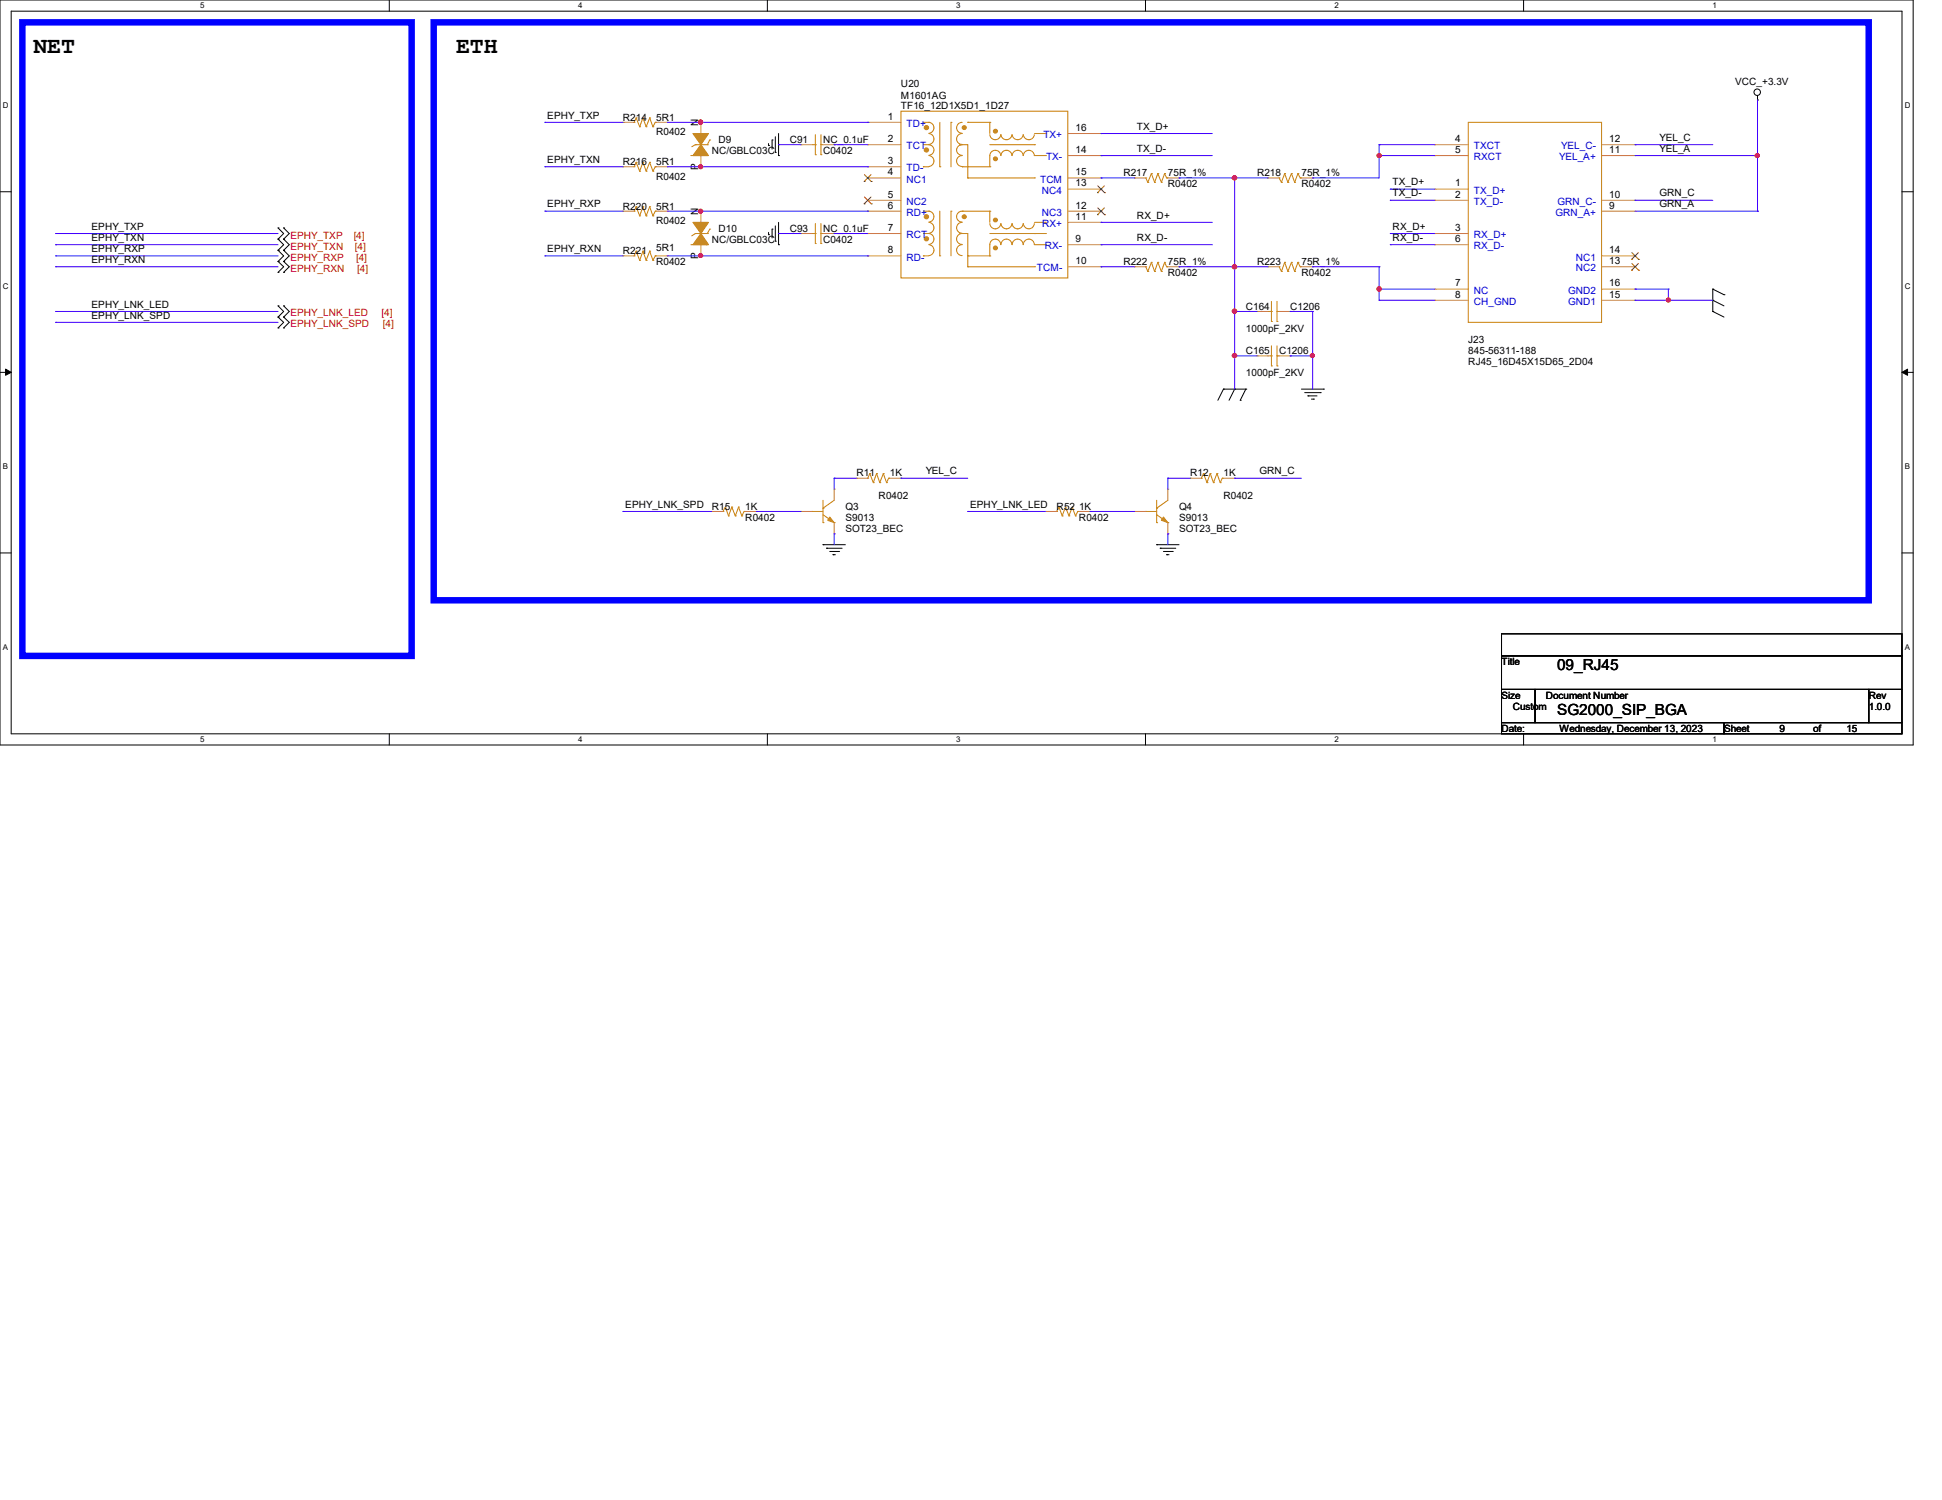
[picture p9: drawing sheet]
<svg xmlns="http://www.w3.org/2000/svg" width="279mm" height="216mm" viewBox="0 0 279 216" stroke-linecap="round" stroke-linejoin="round" font-family="sans-serif">
<path d="M0 0h275.3v107.2h-275.3zM1.6 1.6h272v104h-272z" fill="none" stroke="#000" stroke-width=".14"/>
<g fill="#fff">
<path d="M28.8 .2h.6v1.2h-.6z"/>
<path d="M28.8 105.8h.6v1.2h-.6z"/>
</g>
<path d="M56 0v1.6M56 105.6v1.6" fill="none" stroke="#000" stroke-width=".14"/>
<g fill="#fff">
<path d="M83.2 .2h.6v1.2h-.6z"/>
<path d="M83.2 105.8h.6v1.2h-.6z"/>
</g>
<path d="M110.4 0v1.6M110.4 105.6v1.6" fill="none" stroke="#000" stroke-width=".14"/>
<g fill="#fff">
<path d="M137.6 .2h.6v1.2h-.6z"/>
<path d="M137.6 105.8h.6v1.2h-.6z"/>
</g>
<path d="M164.8 0v1.6M164.8 105.6v1.6" fill="none" stroke="#000" stroke-width=".14"/>
<g fill="#fff">
<path d="M192 .2h.6v1.2h-.6z"/>
<path d="M192 105.8h.6v1.2h-.6z"/>
</g>
<path d="M219.2 0v1.6M219.2 105.6v1.6" fill="none" stroke="#000" stroke-width=".14"/>
<g fill="#fff">
<path d="M246.4 .2h.6v1.2h-.6z"/>
<path d="M246.4 105.8h.6v1.2h-.6z"/>
<path d="M.4 14.6h.8v1.2h-.8z"/>
<path d="M274.1 14.6h.7v1.2h-.7z"/>
<path d="M.4 40.6h.8v1.2h-.8z"/>
<path d="M274.1 40.6h.7v1.2h-.7z"/>
</g>
<path d="M0 27.6h1.6M273.6 27.6h1.7" fill="none" stroke="#000" stroke-width=".14"/>
<g fill="#fff">
<path d="M.4 66.6h.7v1.2h-.7z"/>
<path d="M274.1 66.6h.7v1.2h-.7z"/>
</g>
<path d="M0 53.6h1.6M273.6 53.6h1.7" fill="none" stroke="#000" stroke-width=".14"/>
<path d="M.8 53.1l.8 .5-.8 .4zM273.6 53.6l.8-.5v.9z" fill="#000" stroke="#000" stroke-width=".14"/>
<g fill="#fff">
<path d="M.4 92.6h.7v1.2h-.7z"/>
<path d="M274.1 92.6h.7v1.2h-.7z"/>
</g>
<g fill="none" stroke="#000" stroke-width=".14">
<path d="M111.5 19.7v2.2M112 19.2v3.2M252.9 14.4h.1M252.9 13.8v.6M40 32.8h.1M40 34.4h.1M40 36h.1M40 37.6h.1M40 39.2h.1M40 32.8l.8 .8-.8 .8M40 34.4l.8 .8-.8 .8M40 36l.8 .8-.8 .8"/>
<path d="M40 37.6l.8 .8-.8 .8M40.8 32.8h.1M40.8 34.4h.1M40.8 36h.1M40.8 37.6h.1M40.8 39.2h.1M40.8 32.8l.8 .8-.8 .8M40.8 34.4l.8 .8-.8 .8M40.8 36l.8 .8-.8 .8M40.8 37.6l.8 .8-.8 .8M110.6 21h.1M110.6 33.8h.1"/>
<path d="M110.6 20.7v.3M110.6 33.4v.4M111.1 20.2h.1M111.1 33h.1M111.1 20.2v1.3M111.1 33v1.2M111.5 21.9h.1M111.5 34.7h.1M111.5 32.5v2.2M112 22.4h.1M112 35.2h.1M112 32v3.2"/>
<path d="M40 44h.1M40 45.6h.1M40 47.2h.1M40 44l.8 .8-.8 .8M40 45.6l.8 .8-.8 .8M40.8 44h.1M40.8 45.6h.1M40.8 47.2h.1M40.8 44l.8 .8-.8 .8M40.8 45.6l.8 .8-.8 .8M176 56h.1M176 56l-.8 1.6"/>
<path d="M176 56h3.2M177.6 56h.1M177.6 56l-.8 1.6M178.4 57.6h.1M179.2 56h.1M179.2 56l-.8 1.6M187.2 56h3.2M187.7 56.5h2.2M188.2 57h.1M188.2 57h1.3M188.7 57.4h.3M189 57.4h.1"/>
<path d="M189.9 56.5h.1M190.4 56h.1M246.4 44.8h.1M246.4 41.6h.1M246.4 43.2h.1M246.4 44.8l1.6 .8M246.4 41.6v3.2M246.4 41.6l1.6 .8M246.4 43.2l1.6 .8M248 42.4h.1M0 79.6h1.6M118.4 78.4h.1"/>
<path d="M118.4 78.4h3.2M118.9 78.9h.1M118.9 78.9h2.3M119.4 79.4h1.2M119.8 79.8h.1M119.8 79.8h.4M120.6 79.4h.1M166.4 78.4h.1M166.4 78.4h3.2M166.9 78.9h.1M166.9 78.9h2.3M167.4 79.4h1.3"/>
<path d="M167.9 79.8h.1M167.9 79.8h.3M168.7 79.4h.1M273.6 79.6h1.7M216 91.2h57.6v3.2h-57.6zM216 94.4h57.6v4.8h-57.6zM216 99.2h4.9v4.8h-4.9zM220.9 99.2h48v4.8h-48zM268.9 99.2h4.7v4.8h-4.7zM216 104h32v1.6h-32zM248 104h25.6v1.6h-25.6z"/>
<circle cx="252.8" cy="13.3" r=".47"/>
</g>
<path d="M3.2 3.2h56v91.2h-56zM62.4 3.2h206.5v83.2h-206.5z" fill="none" stroke="#00f" stroke-width=".93"/>
<g fill="none" stroke="#cc8006" stroke-width=".14">
<path d="M91.2 17.6h.1M91.5 17h.1M91.5 17l.5 1.2M91.5 17l-.3 .6M92 18.2h.1M92.5 17h.1M92.5 17l.5 1.2M92.5 17l-.5 1.2M93 18.2h.1M93.5 17h.1M93.5 17l.4 1.2M93.5 17l-.5 1.2"/>
<path d="M93.9 18.2h.1M94.3 17.6h.1M94.3 17.6l-.4 .6M117.3 19.4v2.9M118.1 19.4v2.9M129.6 16h24v24h-24zM132.8 17.6h.8M133.6 17.6a.79 .79 0 0 1 .8 .8 .79 .79 0 0 1-.8 .8M133.6 17.6h.1M133.6 19.2a.79 .79 0 0 1 .8 .8 .79 .79 0 0 1-.8 .8M135.2 17.6v6.4M136.8 17.6h.1"/>
<path d="M136.8 17.6v6.4M138.4 17.6a.78 .78 0 0 0-.8 .8 .78 .78 0 0 0 .8 .8M138.4 19.2a.78 .78 0 0 0-.8 .8 .78 .78 0 0 0 .8 .8M139.2 17.6h.1M139.2 17.6h3.2M142.4 17.6h.1M142.4 17.6v1.6M144 19.4a.79 .79 0 0 1-.8 .7 .79 .79 0 0 1-.8-.7M145.6 19.4a.79 .79 0 0 1-.8 .7 .79 .79 0 0 1-.8-.7M147.2 19.4a.79 .79 0 0 1-.8 .7 .79 .79 0 0 1-.8-.7M148.8 19.4a.79 .79 0 0 1-.8 .7 .79 .79 0 0 1-.8-.7M148.8 19.2h1.6"/>
<path d="M150.4 19.2h.1M211.2 17.6h19.2v28.8h-19.2zM91.2 30.4h.1M91.2 24h.1M91.2 36.8h.1M91.5 29.8h.1M91.5 23.4h.1M91.5 36.2h.1M91.5 29.8l.5 1.3M91.5 29.8l-.3 .6M91.5 23.4l.5 1.2M91.5 23.4l-.3 .6"/>
<path d="M91.5 36.2l.5 1.3M91.5 36.2l-.3 .6M92 31.1h.1M92 24.6h.1M92 37.5h.1M92.5 29.8h.1M92.5 23.4h.1M92.5 36.2h.1M92.5 29.8l.5 1.3M92.5 29.8l-.5 1.3M92.5 23.4l.5 1.2M92.5 23.4l-.5 1.2"/>
<path d="M92.5 36.2l.5 1.3M92.5 36.2l-.5 1.3M93 31.1h.1M93 24.6h.1M93 37.5h.1M93.5 29.8h.1M93.5 23.4h.1M93.5 36.2h.1M93.5 29.8l.4 1.3M93.5 29.8l-.5 1.3M93.5 23.4l.4 1.2M93.5 23.4l-.5 1.2"/>
<path d="M93.5 36.2l.4 1.3M93.5 36.2l-.5 1.3M93.9 31.1h.1M93.9 24.6h.1M93.9 37.5h.1M94.3 30.4h.1M94.3 24h.1M94.3 36.8h.1M94.3 30.4l-.4 .7M94.3 24l-.4 .6M94.3 36.8l-.4 .7M99.4 22.4h2.2"/>
<path d="M99.4 35.2h2.2M100 20.8h.1M100 33.6h.1M100 20.8h1.8M100 33.6h1.8M100 20.8l-.5 .3M100 33.6l-.5 .4M100.8 20.3h.1M100.8 33.1h.1M100.8 20.3v.5M100.8 33.1v.5M101.6 22.4h.1"/>
<path d="M101.6 35.2h.1M101.8 20.8h.1M101.8 33.6h.1M102.1 20.2h.1M102.1 33h.1M102.1 20.2l-.3 .6M102.1 33l-.3 .6M116.8 20.8h.5M116.8 33.6h.5M117.3 22.3h.1M117.3 20.8h.1M117.3 35.1h.1"/>
<path d="M117.3 33.6h.1M117.3 32.2v2.9M118.1 20.8h.1M118.1 22.3h.1M118.1 33.6h.1M118.1 35.1h.1M118.1 20.8h.3M118.1 32.2v2.9M118.1 33.6h.3M132.8 24h.1M132.8 36.8h.1M132.8 20.8h.8"/>
<path d="M132.8 33.6h.8M132.8 30.4h.8M132.8 24h.8M132.8 36.8h.8M133.6 20.8a.76 .76 0 0 1 .8 .8 .76 .76 0 0 1-.8 .8M133.6 35.2a.79 .79 0 0 1 .8 .8 .79 .79 0 0 1-.8 .8M133.6 33.6h.1M133.6 30.4h.1M133.6 32a.79 .79 0 0 1 .8 .8 .79 .79 0 0 1-.8 .8M133.6 30.4a.79 .79 0 0 1 .8 .8 .79 .79 0 0 1-.8 .8M133.6 22.4a.79 .79 0 0 1 .8 .8 .79 .79 0 0 1-.8 .8M133.6 33.6a.79 .79 0 0 1 .8 .8 .79 .79 0 0 1-.8 .8"/>
<path d="M133.6 20.8h.1M135.2 24h.1M135.2 36.8h.1M135.2 30.4v6.4M136.8 30.4h.1M136.8 30.4v6.4M138.1 33.6h.1M138.1 20.8h.1M138.1 20.8h1.1v4.8M138.1 33.6h1.1v4.8M138.4 24h.1M138.4 30.4h.1"/>
<path d="M138.4 30.4h4M138.4 24h4M138.4 30.4a.78 .78 0 0 0-.8 .8 .78 .78 0 0 0 .8 .8M138.4 22.4a.78 .78 0 0 0-.8 .8 .78 .78 0 0 0 .8 .8M138.4 35.2a.78 .78 0 0 0-.8 .8 .78 .78 0 0 0 .8 .8M138.4 20.8a.76 .76 0 0 0-.8 .8 .76 .76 0 0 0 .8 .8M138.4 33.6a.78 .78 0 0 0-.8 .8 .78 .78 0 0 0 .8 .8M138.4 32a.78 .78 0 0 0-.8 .8 .78 .78 0 0 0 .8 .8M139.2 24h.1M139.2 36.8h.1M139.2 38.4h.1M139.2 25.6h.1"/>
<path d="M139.2 38.4h9.6M139.2 36.8h3.2M139.2 25.6h9.6M142.4 32.2a.78 .78 0 0 0 .8 .7 .78 .78 0 0 0 .8-.7M142.4 36.8h.1M142.4 30.4h.1M142.4 24h.1M142.4 20.8h6.4M142.4 33.6h8M142.4 30.4v1.6M144 35.2a.78 .78 0 0 0-.8-.8 .78 .78 0 0 0-.8 .8v1.6M144 22.4a.78 .78 0 0 0-.8-.8 .78 .78 0 0 0-.8 .8v1.6"/>
<path d="M144 22.4a.78 .78 0 0 1 .8-.8 .78 .78 0 0 1 .8 .8M144 32.2a.78 .78 0 0 0 .8 .7 .78 .78 0 0 0 .8-.7M145.6 35.2a.78 .78 0 0 0-.8-.8 .78 .78 0 0 0-.8 .8M145.6 32.2a.78 .78 0 0 0 .8 .7 .78 .78 0 0 0 .8-.7M145.6 22.4a.78 .78 0 0 1 .8-.8 .78 .78 0 0 1 .8 .8M147.2 35.2a.78 .78 0 0 0-.8-.8 .78 .78 0 0 0-.8 .8M147.2 32.2a.78 .78 0 0 0 .8 .7 .78 .78 0 0 0 .8-.7M147.2 22.4a.78 .78 0 0 1 .8-.8 .78 .78 0 0 1 .8 .8M148.8 35.2a.78 .78 0 0 0-.8-.8 .78 .78 0 0 0-.8 .8M148.8 20.8h.1M148.8 33.6h.1M148.8 38.4h.1"/>
<path d="M148.8 25.6h.1M148.8 22.4h1.6M148.8 35.2h1.6M148.8 32h1.6M150.4 33.6h.1M150.4 32h.1M150.4 22.4h.1M150.4 35.2h.1M164.8 38.4h.1M164.8 25.6h.1M164.8 38.4l.3 .7M164.8 25.6l.3 .6"/>
<path d="M165.1 39.1h.1M165.1 26.2h.1M165.7 37.8h.1M165.7 25h.1M165.7 37.8l.4 1.3M165.7 37.8l-.6 1.3M165.7 25l.4 1.2M165.7 25l-.6 1.2M166.1 39.1h.1M166.1 26.2h.1M166.6 37.8h.1M166.6 25h.1"/>
<path d="M166.6 37.8l.5 1.3M166.6 37.8l-.5 1.3M166.6 25l.5 1.2M166.6 25l-.5 1.2M167.1 39.1h.1M167.1 26.2h.1M167.6 37.8h.1M167.6 25h.1M167.6 37.8l.3 .6M167.6 37.8l-.5 1.3M167.6 25l.3 .6M167.6 25l-.5 1.2"/>
<path d="M167.9 38.4h.1M167.9 25.6h.1M184 38.4h.1M184 25.6h.1M184 38.4l.4 .7M184 25.6l.4 .6M184.4 39.1h.1M184.4 26.2h.1M184.8 37.8h.1M184.8 25h.1M184.8 37.8l.5 1.3M184.8 37.8l-.4 1.3"/>
<path d="M184.8 25l.5 1.2M184.8 25l-.4 1.2M185.3 39.1h.1M185.3 26.2h.1M185.8 37.8h.1M185.8 25h.1M185.8 37.8l.5 1.3M185.8 37.8l-.5 1.3M185.8 25l.5 1.2M185.8 25l-.5 1.2M186.3 39.1h.1M186.3 26.2h.1"/>
<path d="M186.7 37.8h.1M186.7 25h.1M186.7 37.8l.4 .6M186.7 37.8l-.4 1.3M186.7 25l.4 .6M186.7 25l-.4 1.2M187.1 38.4h.1M187.1 25.6h.1M182.4 51.2h.5M182.4 44.8h.5M182.9 52.7h.1M182.9 51.2h.1"/>
<path d="M182.9 46.3h.1M182.9 44.8h.1M182.9 43.4v2.9M182.9 49.8v2.9M183.7 51.2h.1M183.7 52.7h.1M183.7 44.8h.1M183.7 46.3h.1M183.7 51.2h.3M183.7 43.4v2.9M183.7 49.8v2.9M183.7 44.8h.3"/>
<path d="M104 73.6h.1M104.4 73h.1M104.4 73l.4 1.3M104.4 73l-.4 .6M104.8 74.3h.1M105.3 73h.1M105.3 73l.5 1.3M105.3 73l-.5 1.3M105.8 74.3h.1M106.3 73h.1M106.3 73l.4 1.3M106.3 73l-.5 1.3"/>
<path d="M106.7 74.3h.1M107.1 73.6h.1M107.1 73.6l-.4 .7M116.8 73.6h.1M116.8 73.6h1.6M118.4 73.2h.1M118.4 75.2h.1M118.4 74.1l1.6 1.1M118.4 72v3.2M120 75.2h.1M120 72l-1.6 1.2M124.8 68.8h.1"/>
<path d="M125.1 68.2h.1M125.1 68.2l.5 1.3M125.1 68.2l-.3 .6M125.6 69.5h.1M126.1 68.2h.1M126.1 68.2l.5 1.3M126.1 68.2l-.5 1.3M126.6 69.5h.1M127.1 68.2h.1M127.1 68.2l.5 1.3M127.1 68.2l-.5 1.3M127.6 69.5h.1"/>
<path d="M127.8 68.8h.1M127.8 68.8l-.2 .7M127.8 68.8h.2M152 73.6h.1M152.4 73h.1M152.4 73l.4 1.3M152.4 73l-.4 .6M152.8 74.3h.1M153.3 73h.1M153.3 73l.5 1.3M153.3 73l-.5 1.3M153.8 74.3h.1"/>
<path d="M154.3 73h.1M154.3 73l.4 1.3M154.3 73l-.5 1.3M154.7 74.3h.1M155.1 73.6h.1M155.1 73.6l-.4 .7M164.8 73.6h.1M164.8 73.6h1.6M166.4 73.2h.1M166.4 75.2h.1M166.4 74.1l1.6 1.1M166.4 72v3.2"/>
<path d="M168 75.2h.1M168 72l-1.6 1.2M172.8 68.8h.1M173.1 68.2h.1M173.1 68.2l.6 1.3M173.1 68.2l-.3 .6M173.7 69.5h.1M174.1 68.2h.1M174.1 68.2l.5 1.3M174.1 68.2l-.4 1.3M174.6 69.5h.1M175.1 68.2h.1"/>
<path d="M175.1 68.2l.5 1.3M175.1 68.2l-.5 1.3M175.6 69.5h.1M175.9 68.8h.1M175.9 68.8l-.3 .7"/>
</g>
<g fill="none" stroke="#a84" stroke-width=".14">
<path d="M89.6 17.6h.1M89.6 17.6h1.6M94.4 17.6h1.6M96 17.6h.1M100.8 17.6h.1M100.8 17.6v1.6M124.8 17.6h.1M124.8 17.6h4.8M153.6 19.2h4.8M158.4 19.2h.1M89.6 30.4h.1M89.6 24h.1"/>
<path d="M89.6 36.8h.1M89.6 30.4h1.6M89.6 24h1.6M89.6 36.8h1.6M94.4 30.4h1.6M94.4 24h1.6M94.4 36.8h1.6M96 30.4h.1M96 24h.1M96 36.8h.1M100.8 24h.1M100.8 36.8h.1"/>
<path d="M100.8 30.4h.1M100.8 22.4v1.6M100.8 30.4v1.6M100.8 35.2v1.6M115.2 20.8h.1M115.2 33.6h.1M115.2 20.8h1.6M115.2 33.6h1.6M118.4 20.8h1.6M118.4 33.6h1.6M120 20.8h.1M120 33.6h.1"/>
<path d="M124.8 20.8h.1M124.8 24h.1M124.8 25.6h.1M124.8 28.8h.1M124.8 30.4h.1M124.8 33.6h.1M124.8 36.8h.1M124.8 20.8h4.8M124.8 33.6h4.8M124.8 30.4h4.8M124.8 24h4.8M124.8 25.6h4.8"/>
<path d="M124.8 28.8h4.8M124.8 36.8h4.8M153.6 38.4h4.8M153.6 30.4h4.8M153.6 25.6h4.8M153.6 35.2h4.8M153.6 32h4.8M153.6 27.2h4.8M153.6 22.4h4.8M158.4 35.2h.1M158.4 38.4h.1M158.4 32h.1"/>
<path d="M158.4 30.4h.1M158.4 27.2h.1M158.4 22.4h.1M158.4 25.6h.1M163.2 38.4h.1M163.2 25.6h.1M163.2 38.4h1.6M163.2 25.6h1.6M168 38.4h1.6M168 25.6h1.6M169.6 38.4h.1M169.6 25.6h.1"/>
<path d="M182.4 38.4h.1M182.4 25.6h.1M182.4 38.4h1.6M182.4 25.6h1.6M187.2 38.4h1.6M187.2 25.6h1.6M188.8 38.4h.1M188.8 25.6h.1M206.4 27.2h.1M206.4 28.8h.1M206.4 33.6h.1M206.4 35.2h.1"/>
<path d="M206.4 20.8h.1M206.4 22.4h.1M206.4 20.8h4.8M206.4 33.6h4.8M206.4 28.8h4.8M206.4 35.2h4.8M206.4 27.2h4.8M206.4 22.4h4.8M230.4 20.8h4.8M230.4 38.4h4.8M230.4 30.4h4.8M230.4 28.8h4.8"/>
<path d="M230.4 36.8h4.8M230.4 22.4h4.8M235.2 28.8h.1M235.2 30.4h.1M235.2 20.8h.1M235.2 22.4h.1M235.2 36.8h.1M235.2 38.4h.1M180.8 51.2h.1M180.8 44.8h.1M180.8 51.2h1.6M180.8 44.8h1.6"/>
<path d="M184 51.2h1.6M184 44.8h1.6M185.6 51.2h.1M185.6 44.8h.1M206.4 41.6h.1M206.4 43.2h.1M206.4 41.6h4.8M206.4 43.2h4.8M230.4 41.6h4.8M230.4 43.2h4.8M235.2 43.2h.1M235.2 41.6h.1"/>
<path d="M102.4 73.6h.1M102.4 73.6h1.6M107.2 73.6h1.6M108.8 73.6h.1M115.2 73.6h.1M115.2 73.6h1.6M120 70.4h.1M120 76.8h.1M120 70.4v1.6M120 75.2v1.6M123.2 68.8h.1M123.2 68.8h1.6"/>
<path d="M128 68.8h1.6M129.6 68.8h.1M150.4 73.6h.1M150.4 73.6h1.6M155.2 73.6h1.6M156.8 73.6h.1M163.2 73.6h.1M163.2 73.6h1.6M168 70.4h.1M168 76.8h.1M168 70.4v1.6M168 75.2v1.6"/>
<path d="M171.2 68.8h.1M171.2 68.8h1.6M176 68.8h1.6M177.6 68.8h.1"/>
</g>
<g fill="#cc8006" stroke="#cc8006" stroke-width=".14">
<path d="M119.4 74.4l.6 .8-.9-.3z"/>
<path d="M167.4 74.4l.6 .8-.9-.3z"/>
<path d="M100.8 20.8l1.1 1.6h-2.2z" fill-rule="evenodd"/>
<path d="M99.7 19.2h2.2l-1.1 1.6z" fill-rule="evenodd"/>
<path d="M100.8 33.6l1.1 1.6h-2.2z" fill-rule="evenodd"/>
<path d="M99.7 32h2.2l-1.1 1.6z" fill-rule="evenodd"/>
<circle cx="133.3" cy="18.4" r=".31"/>
<circle cx="138.7" cy="18.4" r=".29"/>
<circle cx="133.3" cy="31.2" r=".31"/>
<circle cx="133.3" cy="34.4" r=".31"/>
<circle cx="133.3" cy="21.6" r=".31"/>
<circle cx="138.7" cy="31.2" r=".29"/>
<circle cx="143.2" cy="18.9" r=".29"/>
<circle cx="143.2" cy="22.9" r=".29"/>
<circle cx="143.2" cy="31.7" r=".29"/>
<circle cx="143.2" cy="35.7" r=".29"/>
</g>
<g fill="none" stroke="#804000" stroke-width=".14">
<path d="M124.3 26.1h.1M124.3 29.3h.1M124.4 25.1l.9 1M124.4 28.4l.9 .9M125.3 25.1l-1 1M125.3 28.4l-1 .9M125.3 26.1h.1M125.3 29.3h.1M157.9 30.9h.1M157.9 27.7h.1M157.9 29.9l1 1M157.9 26.8l1 .9"/>
<path d="M158.9 29.9l-1 1M158.9 26.8l-1 .9M158.9 30.9h.1M158.9 27.7h.1M234.7 37.3h.1M234.7 38.9h.1M234.8 36.4l1 .9M234.8 37.9l1 1M235.7 36.4l-1 .9M235.7 37.9l-1 1M235.8 37.3h.1M235.8 38.9h.1"/>
</g>
<g fill="none" stroke="#4200ff" stroke-width=".14">
<path d="M78.4 17.6h.1M78.4 17.6h11.2M96 17.6h28.8M100.8 17.6h.1M124.8 17.6h.1M158.4 19.2h.1M158.4 19.2h16M252.9 14.4v16M8 33.6h.1M8 35.2h.1M8 36.8h.1M8 38.4h.1"/>
<path d="M8 33.6h32M8 35.2h32M8 36.8h32M8 38.4h32M78.4 24h.1M78.4 30.4h.1M78.4 36.8h.1M78.4 36.8h11.2M78.4 24h11.2M78.4 30.4h11.2M96 36.8h28.8M96 24h28.8"/>
<path d="M96 30.4h28.8M100.8 24h.1M100.8 30.4h.1M100.8 36.8h.1M112 33.6h.1M112 20.8h.1M112 33.6h3.2M112 20.8h3.2M120 33.6h.1M120 20.8h.1M120 33.6h4.8M120 20.8h4.8"/>
<path d="M124.8 36.8h.1M124.8 24h.1M124.8 30.4h.1M158.4 22.4h.1M158.4 25.6h.1M158.4 32h.1M158.4 35.2h.1M158.4 38.4h.1M158.4 35.2h16M158.4 38.4h4.8M158.4 22.4h16M158.4 25.6h4.8"/>
<path d="M158.4 32h16M169.6 25.6h.1M169.6 38.4h.1M169.6 38.4h12.8M169.6 25.6h12.8M177.6 25.6h.1M177.6 38.4h.1M177.6 25.6v30.4M188.8 25.6h.1M188.8 38.4h.1M188.8 38.4h9.6M198.4 20.8h.1"/>
<path d="M198.4 22.4h.1M198.4 38.4h.1M198.4 20.8v4.8h-9.6M198.4 38.4v4.8M198.4 20.8h8M198.4 22.4h8M200 27.2h.1M200 28.8h.1M200 33.6h.1M200 35.2h.1M200 33.6h6.4M200 35.2h6.4"/>
<path d="M200 27.2h6.4M200 28.8h6.4M235.2 20.8h.1M235.2 28.8h.1M235.2 20.8h11.2M235.2 22.4h17.7M235.2 28.8h11.2M235.2 30.4h17.7M252.9 22.4h.1M252.9 30.4h.1M8 44.8h.1M8 46.4h.1"/>
<path d="M8 44.8h32M8 46.4h32M177.6 44.8h.1M177.6 51.2h.1M177.6 44.8h3.2M177.6 51.2h3.2M185.6 44.8h.1M185.6 51.2h.1M185.6 44.8h3.2M185.6 51.2h3.2M188.8 44.8h.1M188.8 51.2h.1"/>
<path d="M188.8 44.8v11.2M198.4 41.6h.1M198.4 43.2h.1M198.4 41.6h8M198.4 43.2h8M235.2 41.6h.1M235.2 43.2h.1M235.2 41.6h4.8M235.2 43.2h11.2M240 41.6h.1M240 43.2h.1M240 41.6v1.6"/>
<path d="M89.6 73.6h.1M89.6 73.6h12.8M108.8 73.6h.1M108.8 73.6h6.4M120 68.8h.1M120 76.8h.1M120 68.8v1.6M120 76.8v1.6M120 68.8h3.2M129.6 68.8h.1M129.6 68.8h9.6M139.2 73.6h.1"/>
<path d="M139.2 73.6h11.2M156.8 73.6h.1M156.8 73.6h6.4M168 68.8h.1M168 76.8h.1M168 68.8h3.2M168 68.8v1.6M168 76.8v1.6M177.6 68.8h.1M177.6 68.8h9.6"/>
</g>
<g fill="#f00" stroke="#f00" stroke-width=".14">
<circle cx="198.4" cy="22.4" r=".29"/>
<circle cx="177.6" cy="38.4" r=".31"/>
<circle cx="177.6" cy="25.6" r=".31"/>
<circle cx="177.6" cy="44.8" r=".31"/>
<circle cx="198.4" cy="41.6" r=".31"/>
<circle cx="240" cy="43.2" r=".29"/>
<circle cx="177.6" cy="51.2" r=".31"/>
<circle cx="188.8" cy="51.2" r=".29"/>
<circle cx="252.8" cy="22.4" r=".29"/>
<circle cx="100.8" cy="36.8" r=".29"/>
<circle cx="100.8" cy="24" r=".29"/>
<circle cx="100.8" cy="30.4" r=".29"/>
<circle cx="100.8" cy="17.6" r=".31"/>
</g>
<g font-size="3.4">
<text x="4.8" y="7.6">NET</text>
<text x="65.6" y="7.6">ETH</text>
</g>
<g font-size="2.2">
<text x="224" y="96.4">09_RJ45</text>
<text x="224" y="102.9">SG2000_SIP_BGA</text>
</g>
<g font-size="1.4">
<text x="78.7" y="17.1">EPHY_TXP</text>
<text x="89.6" y="17.4">R214</text>
<text x="94.4" y="17.4">5R1</text>
<text x="127.7" y="17.2">1</text>
<text x="129.6" y="12.6">U20</text>
<text x="129.6" y="14.2">M1601AG</text>
<text x="129.6" y="15.7">TF16_12D1X5D1_1D27</text>
<text x="249.6" y="12.2">VCC_+3.3V</text>
<text x="78.7" y="23.5">EPHY_TXN</text>
<text x="89.6" y="23.7">R216</text>
<text x="94.4" y="19.4">R0402</text>
<text x="94.4" y="23.7">5R1</text>
<text x="100.5" y="18.1" transform="rotate(-90 100.5 18.1)">N</text>
<text x="102.4" y="22.2">NC/GBLC03C</text>
<text x="103.4" y="20.6">D9</text>
<text x="113.6" y="20.6">C91</text>
<text x="118.4" y="22.2">C0402</text>
<text x="118.4" y="20.6">NC_0.1uF</text>
<text x="127.7" y="20.4">2</text>
<text x="127.7" y="23.6">3</text>
<text x="154.7" y="22">14</text>
<text x="154.7" y="18.8">16</text>
<text x="163.6" y="18.7">TX_D+</text>
<text x="163.6" y="21.8">TX_D-</text>
<text x="209.3" y="20.4">4</text>
<text x="209.3" y="22">5</text>
<text x="231.5" y="20.4">12</text>
<text x="231.5" y="22">11</text>
<text x="238.8" y="20.3">YEL_C</text>
<text x="238.8" y="21.8">YEL_A</text>
<text x="78.7" y="29.8">EPHY_RXP</text>
<text x="94.4" y="25.9">R0402</text>
<text x="100.5" y="24.5" transform="rotate(-90 100.5 24.5)">P</text>
<text x="127.7" y="25.2">4</text>
<text x="127.7" y="28.4">5</text>
<text x="154.7" y="26.8">13</text>
<text x="154.7" y="25.2">15</text>
<text x="161.6" y="25.4">R217</text>
<text x="168" y="25.4">75R_1%</text>
<text x="168" y="27">R0402</text>
<text x="180.8" y="25.4">R218</text>
<text x="187.2" y="25.4">75R_1%</text>
<text x="187.2" y="27">R0402</text>
<text x="200.4" y="26.7">TX_D+</text>
<text x="200.4" y="28.3">TX_D-</text>
<text x="209.3" y="26.8">1</text>
<text x="209.3" y="28.4">2</text>
<text x="231.5" y="28.4">10</text>
<text x="238.8" y="28.3">GRN_C</text>
<text x="238.8" y="29.8">GRN_A</text>
<text x="13.2" y="33.1">EPHY_TXP</text>
<text x="13.2" y="34.7">EPHY_TXN</text>
<text x="89.6" y="30.2">R220</text>
<text x="94.4" y="32.3">R0402</text>
<text x="94.4" y="30.2">5R1</text>
<text x="100.5" y="30.9" transform="rotate(-90 100.5 30.9)">N</text>
<text x="102.4" y="35">NC/GBLC03C</text>
<text x="103.4" y="33.4">D10</text>
<text x="113.6" y="33.4">C93</text>
<text x="118.4" y="35">C0402</text>
<text x="118.4" y="33.4">NC_0.1uF</text>
<text x="127.7" y="30">6</text>
<text x="127.7" y="33.2">7</text>
<text x="154.7" y="34.8">9</text>
<text x="154.7" y="31.6">11</text>
<text x="154.7" y="30">12</text>
<text x="163.6" y="31.5">RX_D+</text>
<text x="163.6" y="34.7">RX_D-</text>
<text x="200.4" y="33.1">RX_D+</text>
<text x="200.4" y="34.7">RX_D-</text>
<text x="209.3" y="33.2">3</text>
<text x="209.3" y="34.8">6</text>
<text x="231.5" y="30">9</text>
<text x="13.2" y="36.3">EPHY_RXP</text>
<text x="13.2" y="37.8">EPHY_RXN</text>
<text x="78.7" y="36.3">EPHY_RXN</text>
<text x="89.6" y="36.6">R221</text>
<text x="94.4" y="36.1">5R1</text>
<text x="94.4" y="38.2">R0402</text>
<text x="100.5" y="37.3" transform="rotate(-90 100.5 37.3)">P</text>
<text x="127.7" y="36.5">8</text>
<text x="154.7" y="38">10</text>
<text x="161.6" y="38.2">R222</text>
<text x="168" y="38.2">75R_1%</text>
<text x="168" y="39.8">R0402</text>
<text x="180.8" y="38.2">R223</text>
<text x="187.2" y="38.2">75R_1%</text>
<text x="187.2" y="39.8">R0402</text>
<text x="209.3" y="41.2">7</text>
<text x="231.5" y="41.2">16</text>
<text x="231.5" y="36.5">14</text>
<text x="231.5" y="38">13</text>
<text x="13.2" y="44.3">EPHY_LNK_LED</text>
<text x="13.2" y="45.8">EPHY_LNK_SPD</text>
<text x="179.2" y="44.6">C164</text>
<text x="179.2" y="47.8">1000pF_2KV</text>
<text x="185.6" y="44.6">C1206</text>
<text x="209.3" y="42.8">8</text>
<text x="231.5" y="42.8">15</text>
<text x="179.2" y="51">C165</text>
<text x="184" y="51">C1206</text>
<text x="211.2" y="49.4">J23</text>
<text x="211.2" y="51">845-56311-188</text>
<text x="211.2" y="52.6">RJ45_16D45X15D65_2D04</text>
<text x="179.2" y="54.2">1000pF_2KV</text>
<text x="123.2" y="68.6">R11</text>
<text x="126.4" y="71.8">R0402</text>
<text x="128" y="68.6">1K</text>
<text x="133.2" y="68.3">YEL_C</text>
<text x="171.2" y="68.6">R12</text>
<text x="176" y="71.8">R0402</text>
<text x="176" y="68.6">1K</text>
<text x="181.2" y="68.3">GRN_C</text>
<text x="90" y="73.1">EPHY_LNK_SPD</text>
<text x="102.4" y="73.4">R15</text>
<text x="107.2" y="73.4">1K</text>
<text x="107.2" y="75">R0402</text>
<text x="121.6" y="73.4">Q3</text>
<text x="121.6" y="75">S9013</text>
<text x="121.6" y="76.6">SOT23_BEC</text>
<text x="139.6" y="73.1">EPHY_LNK_LED</text>
<text x="152" y="73.4">R52 1K</text>
<text x="155.2" y="75">R0402</text>
<text x="169.6" y="73.4">Q4</text>
<text x="169.6" y="75">S9013</text>
<text x="169.6" y="76.6">SOT23_BEC</text>
<text x="216" y="95.8">Title</text>
<text x="216" y="100.6">Size</text>
<text x="222.4" y="100.6">Document Number</text>
<text x="268.9" y="100.6">Rev</text>
<text x="216" y="105.4">Date:</text>
<text x="217.6" y="102.2">Custom</text>
<text x="224.4" y="105.4">Wednesday, December 13, 2023</text>
<text x="248" y="105.4">Sheet</text>
<text x="256" y="105.4">9</text>
<text x="260.9" y="105.4">of</text>
<text x="265.6" y="105.4">15</text>
<text x="268.9" y="102.2">1.0.0</text>
</g>
<g font-size="1.4" fill="#00c">
<text x="130.4" y="18.3">TD+</text>
<text x="130.4" y="21.5">TCT</text>
<text x="150.1" y="19.9">TX+</text>
<text x="150.5" y="23.1">TX-</text>
<text x="212" y="21.5">TXCT</text>
<text x="212" y="23.1">RXCT</text>
<text x="224.3" y="23.1">YEL_A+</text>
<text x="224.6" y="21.5">YEL_C-</text>
<text x="130.4" y="24.7">TD-</text>
<text x="130.4" y="26.3">NC1</text>
<text x="130.4" y="29.5">NC2</text>
<text x="149.6" y="26.3">TCM</text>
<text x="149.9" y="27.9">NC4</text>
<text x="212" y="27.9">TX_D+</text>
<text x="212" y="29.5">TX_D-</text>
<text x="224.1" y="29.5">GRN_C-</text>
<text x="130.4" y="31.1">RD+</text>
<text x="130.4" y="34.3">RCT</text>
<text x="149.9" y="31.1">NC3</text>
<text x="149.9" y="32.7">RX+</text>
<text x="150.3" y="35.9">RX-</text>
<text x="212" y="34.3">RX_D+</text>
<text x="212" y="35.9">RX_D-</text>
<text x="223.8" y="31.1">GRN_A+</text>
<text x="130.4" y="37.5">RD-</text>
<text x="149.2" y="39.1">TCM-</text>
<text x="226.7" y="37.5">NC1</text>
<text x="226.7" y="39.1">NC2</text>
<text x="212" y="42.3">NC</text>
<text x="212" y="43.9">CH_GND</text>
<text x="225.6" y="43.9">GND1</text>
<text x="225.6" y="42.3">GND2</text>
</g>
<g font-size="1.4" fill="#f00">
<text x="41.8" y="34.3">EPHY_TXP</text>
<text x="41.8" y="35.9">EPHY_TXN</text>
<text x="50.9" y="34.3">[4]</text>
<text x="51" y="35.9">[4]</text>
<text x="41.8" y="37.5">EPHY_RXP</text>
<text x="41.8" y="39.1">EPHY_RXN</text>
<text x="51.2" y="37.5">[4]</text>
<text x="51.4" y="39.1">[4]</text>
<text x="41.8" y="45.5">EPHY_LNK_LED</text>
<text x="41.8" y="47.1">EPHY_LNK_SPD</text>
<text x="54.9" y="45.5">[4]</text>
<text x="55.1" y="47.1">[4]</text>
</g>
<g font-size="1.1">
<text x="28.8" y="1.1">5</text>
<text x="83.2" y="1.1">4</text>
<text x="137.6" y="1.1">3</text>
<text x="192" y="1.1">2</text>
<text x="246.4" y="1.1">1</text>
<text x=".4" y="15.6">D</text>
<text x="274.1" y="15.6">D</text>
<text x=".4" y="41.6">C</text>
<text x="274.1" y="41.6">C</text>
<text x=".4" y="67.6">B</text>
<text x="274.1" y="67.6">B</text>
<text x=".4" y="93.6">A</text>
<text x="274.1" y="93.6">A</text>
<text x="28.8" y="106.8">5</text>
<text x="83.2" y="106.8">4</text>
<text x="137.6" y="106.8">3</text>
<text x="192" y="106.8">2</text>
<text x="246.4" y="106.8">1</text>
</g>
</svg>
